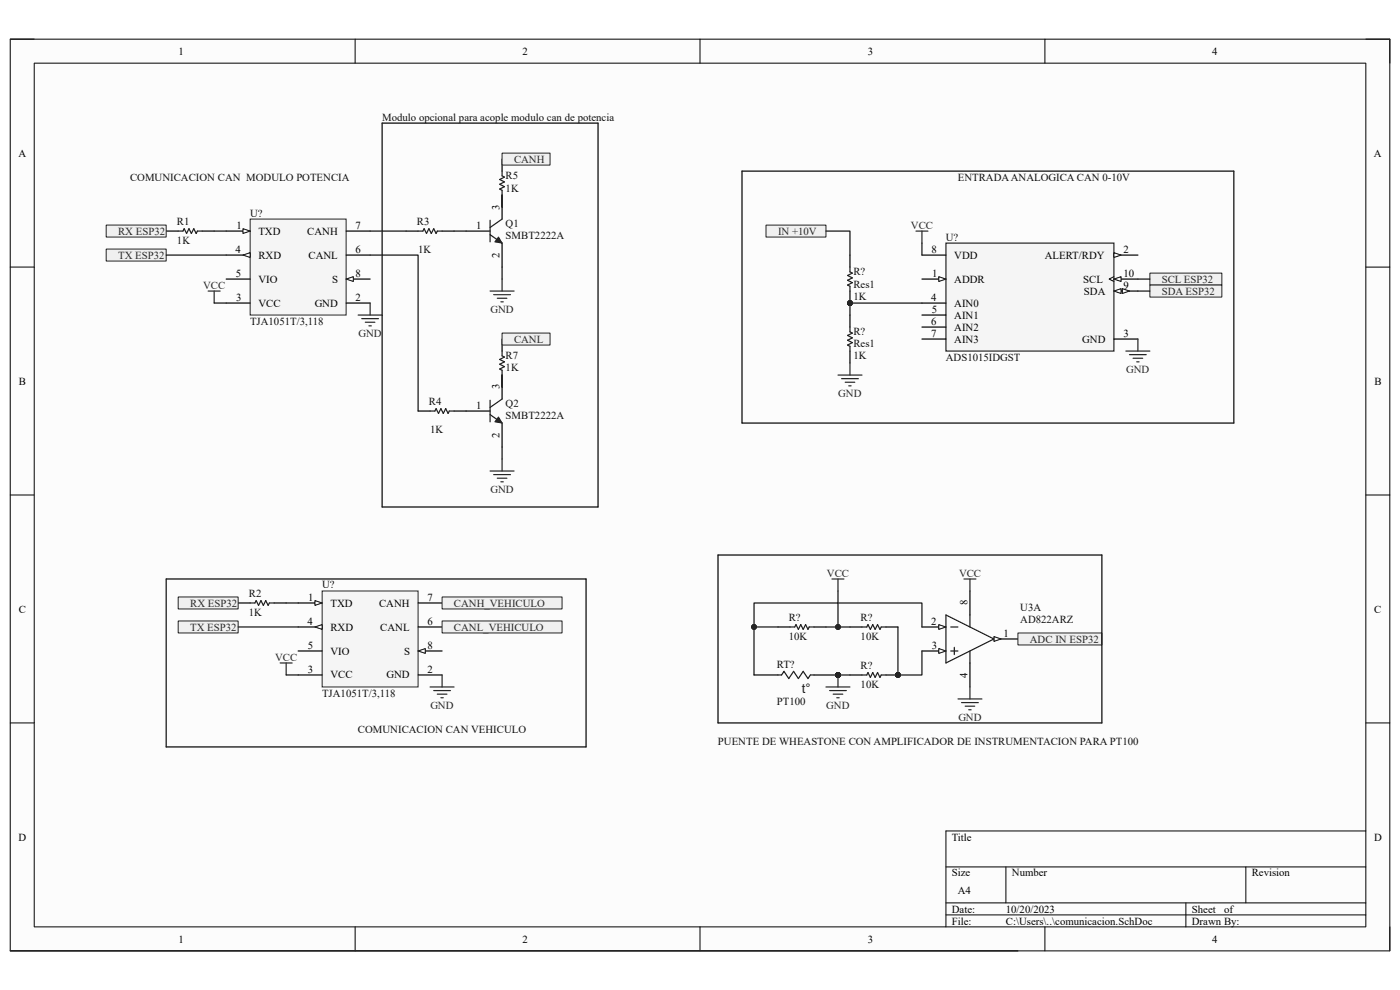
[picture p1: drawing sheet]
<svg xmlns="http://www.w3.org/2000/svg" width="297mm" height="210mm" viewBox="0 0 297 210" stroke-linecap="round" stroke-linejoin="round" font-family="sans-serif">
<path d="M2.2 8.3h292.7v193.4h-292.7z" fill-rule="evenodd" fill="#fcfcfc"/>
<path d="M2.2 8.3h292.7v193.4h-292.7z" fill="none" stroke="#000" stroke-width=".21"/>
<path d="M7.3 13.4h282.5v183.2h-282.5z" fill-rule="evenodd" fill="#fcfcfc"/>
<g fill="none" stroke="#000" stroke-width=".21">
<path d="M2.2 8.3h5.1M7.3 13.4h282.5v183.2h-282.5zM75.3 8.3v5.1M148.5 8.3v5.1M221.7 8.3v5.1M289.8 8.3h5.1v5.1M2.2 56.7h5.1M289.8 56.7h5.1M2.2 105h5.1M289.8 105h5.1M2.2 153.4h5.1M289.8 153.4h5.1"/>
<path d="M289.8 176.3h-89.1v20.3M75.3 196.6v5.1M148.5 196.6v5.1M200.7 183.9h89.1M200.7 191.5h89.1M200.7 194.1h89.1M213.4 183.9v7.6M221.7 196.6v5.1M251.6 191.5v5.1M264.3 183.9v7.6M294.9 196.6v5.1"/>
</g>
<path d="M35.3 49h2.5M42.9 49h2.5M86.2 49h2.5M93.8 49h2.5M50.5 127.9h2.6M58.2 127.9h2.5" fill="none" stroke="#000" stroke-width=".25"/>
<path d="M37.8 49h1l.3-.5 .5 1 .5-1 .5 1 .5-1 .5 1 .3-.5h1M88.7 49h1l.3-.5 .5 1 .5-1 .5 1 .5-1 .5 1 .3-.5h1M53.1 127.9h1l.2-.5 .6 1 .5-1 .5 1 .5-1 .5 1 .2-.5h1.1" fill="none" stroke="#1c1c1c" stroke-width=".25"/>
<path d="M53.1 46.5h20.3v20.3h-20.3z" fill-rule="evenodd" fill="#f5f5f5"/>
<path d="M53.1 46.5h20.3v20.3h-20.3z" fill="none" stroke="#262626" stroke-width=".21"/>
<path d="M48 49h5.1" fill="none" stroke="#000" stroke-width=".25"/>
<path d="M51.5 48.5l1.6 .5-1.6 .5z" fill="#fbfbfb"/>
<path d="M51.5 48.5l1.6 .5-1.6 .5z" fill="none" stroke="#000" stroke-width=".21"/>
<path d="M48 54.1h5.1M48 64.3h5.1M73.4 64.3h5.1" fill="none" stroke="#000" stroke-width=".25"/>
<path d="M51.5 54.1l1.6-.5v1z" fill="#fbfbfb"/>
<path d="M51.5 54.1l1.6-.5v1z" fill="none" stroke="#000" stroke-width=".21"/>
<path d="M48 59.2h5.1M73.4 59.2h5.1M73.4 54.1h5.1M73.4 49h5.1" fill="none" stroke="#000" stroke-width=".25"/>
<path d="M73.4 59.2l1.6-.5v1z" fill="#fbfbfb"/>
<path d="M73.4 59.2l1.6-.5v1z" fill="none" stroke="#000" stroke-width=".21"/>
<path d="M68.3 125.4h20.4v20.3h-20.4z" fill-rule="evenodd" fill="#f5f5f5"/>
<path d="M68.3 125.4h20.4v20.3h-20.4z" fill="none" stroke="#262626" stroke-width=".21"/>
<path d="M63.3 127.9h5" fill="none" stroke="#000" stroke-width=".25"/>
<path d="M66.8 127.4l1.5 .5-1.5 .5z" fill="#fbfbfb"/>
<path d="M66.8 127.4l1.5 .5-1.5 .5z" fill="none" stroke="#000" stroke-width=".21"/>
<path d="M63.3 133h5M63.3 143.2h5M88.7 143.2h5.1" fill="none" stroke="#000" stroke-width=".25"/>
<path d="M66.8 133l1.5-.5v1z" fill="#fbfbfb"/>
<path d="M66.8 133l1.5-.5v1z" fill="none" stroke="#000" stroke-width=".21"/>
<path d="M63.3 138.1h5M88.7 138.1h5.1M88.7 133h5.1M88.7 127.9h5.1" fill="none" stroke="#000" stroke-width=".25"/>
<path d="M88.7 138.1l1.5-.5v1z" fill="#fbfbfb"/>
<path d="M88.7 138.1l1.5-.5v1z" fill="none" stroke="#000" stroke-width=".21"/>
<g fill="none" stroke="#262626" stroke-width=".25">
<path d="M44.2 61.7h2.5M45.4 61.7v2.6M76 66.8h5.1M76.7 67.6h3.6M77.5 68.4h2M78.3 69.1h.5M78.5 64.3v2.5M59.4 140.6h2.6M60.7 140.6v2.6M91.2 145.7h5.1M92 146.5h3.6M92.8 147.3h2"/>
<path d="M93.5 148h.5M93.8 143.2v2.5"/>
</g>
<path d="M22.5 47.7h12.8v2.6h-12.8z" fill-rule="evenodd" fill="#f0f0f0"/>
<path d="M22.5 47.7h12.8v2.6h-12.8z" fill="none" stroke="#262626" stroke-width=".21"/>
<path d="M22.5 52.8h12.8v2.6h-12.8z" fill-rule="evenodd" fill="#f0f0f0"/>
<path d="M22.5 52.8h12.8v2.6h-12.8z" fill="none" stroke="#262626" stroke-width=".21"/>
<path d="M37.8 126.6h12.7v2.6h-12.7z" fill-rule="evenodd" fill="#f0f0f0"/>
<path d="M37.8 126.6h12.7v2.6h-12.7z" fill="none" stroke="#262626" stroke-width=".21"/>
<path d="M37.8 131.7h12.7v2.6h-12.7z" fill-rule="evenodd" fill="#f0f0f0"/>
<path d="M37.8 131.7h12.7v2.6h-12.7z" fill="none" stroke="#262626" stroke-width=".21"/>
<path d="M98.9 49h5.1M106.5 41.4v5.1M106.5 51.6v5.1" fill="none" stroke="#000" stroke-width=".25"/>
<path d="M104 49.8l2.5 1.8M104 46.7v4.6M106.5 46.5l-2.5 1.8" fill="none" stroke="#1c1c1c" stroke-width=".25"/>
<path d="M105.8 50.3l.7 1.3-1.5-.3z" fill="#1c1c1c"/>
<path d="M105.8 50.3l.7 1.3-1.5-.3z" fill="none" stroke="#1c1c1c" stroke-width=".21"/>
<path d="M106.5 33.8v2.5M106.5 41.4v2.5M106.5 79.6v5.1M88.7 87.2h2.5M96.3 87.2h7.7M106.5 89.7v5.1" fill="none" stroke="#000" stroke-width=".25"/>
<path d="M106.5 36.3v1l.5 .3-1 .5 1 .5-1 .5 1 .5-1 .5 .5 .3v1M91.2 87.2h1.1l.2-.5 .5 1 .5-1 .5 1 .6-1 .5 1 .2-.5h1M104 88l2.5 1.7M104 84.9v4.6M106.5 84.7l-2.5 1.7" fill="none" stroke="#1c1c1c" stroke-width=".25"/>
<path d="M106.5 59.2v2.5M104 61.7h5.1M104.7 62.5h3.6M105.5 63.3h2M106.3 64h.5" fill="none" stroke="#262626" stroke-width=".25"/>
<path d="M105.8 88.5l.7 1.2-1.5-.2z" fill="#1c1c1c"/>
<path d="M105.8 88.5l.7 1.2-1.5-.2z" fill="none" stroke="#1c1c1c" stroke-width=".21"/>
<path d="M106.5 71.9v2.6M106.5 79.6v2.5" fill="none" stroke="#000" stroke-width=".25"/>
<path d="M106.5 74.5v1l.5 .2-1 .6 1 .5-1 .5 1 .5-1 .5 .5 .2v1.1" fill="none" stroke="#1c1c1c" stroke-width=".25"/>
<path d="M104 99.9h5.1M106.5 97.4v2.5M104.7 100.7h3.6M105.5 101.4h2M106.3 102.2h.5" fill="none" stroke="#262626" stroke-width=".25"/>
<path d="M106.5 70.7h10.2v2.5h-10.2z" fill-rule="evenodd" fill="#f0f0f0"/>
<path d="M106.5 70.7h10.2v2.5h-10.2z" fill="none" stroke="#262626" stroke-width=".21"/>
<path d="M106.5 32.5h10.2v2.5h-10.2z" fill-rule="evenodd" fill="#f0f0f0"/>
<path d="M106.5 32.5h10.2v2.5h-10.2z" fill="none" stroke="#262626" stroke-width=".21"/>
<path d="M81.1 26.1h45.8v81.5h-45.8z" fill="none" stroke="#000" stroke-width=".25"/>
<path d="M93.8 126.6h25.4v2.6h-25.4z" fill-rule="evenodd" fill="#f0f0f0"/>
<path d="M93.8 126.6h25.4v2.6h-25.4z" fill="none" stroke="#262626" stroke-width=".21"/>
<path d="M93.8 131.7h25.4v2.6h-25.4z" fill-rule="evenodd" fill="#f0f0f0"/>
<path d="M93.8 131.7h25.4v2.6h-25.4z" fill="none" stroke="#262626" stroke-width=".21"/>
<path d="M210.9 135.6h5.1" fill="none" stroke="#000" stroke-width=".25"/>
<path d="M210.9 135l1.5 .6-1.5 .5z" fill="#fbfbfb"/>
<path d="M210.9 135l1.5 .6-1.5 .5z" fill="none" stroke="#000" stroke-width=".21"/>
<path d="M195.6 133h5.1" fill="none" stroke="#000" stroke-width=".25"/>
<path d="M199.2 132.5l1.5 .5-1.5 .5z" fill="#fbfbfb"/>
<path d="M199.2 132.5l1.5 .5-1.5 .5z" fill="none" stroke="#000" stroke-width=".21"/>
<path d="M195.6 138.1h5.1" fill="none" stroke="#000" stroke-width=".25"/>
<path d="M199.2 137.6l1.5 .5-1.5 .5z" fill="#fbfbfb"/>
<path d="M199.2 137.6l1.5 .5-1.5 .5z" fill="none" stroke="#000" stroke-width=".21"/>
<path d="M167.6 133h1l.3-.5 .5 1 .5-1 .5 1 .5-1 .5 1 .3-.5h1M200.7 130.5l10.2 5.1-10.2 5zM201.7 133h1.5M201.7 138.1h1.5M202.5 137.3v1.6M205.8 130.5v2.5M205.8 138.1v2.5" fill="none" stroke="#1c1c1c" stroke-width=".25"/>
<path d="M165.1 133h2.5M172.7 133h2.5M205.8 125.4v5.1M205.8 140.6v5.1" fill="none" stroke="#000" stroke-width=".25"/>
<circle cx="190.5" cy="143.2" r=".51" fill="#0e0e0e"/>
<circle cx="190.5" cy="143.2" r=".51" fill="none" stroke="#0e0e0e" stroke-width=".21"/>
<path d="M188 143.2h2.5" fill="none" stroke="#000" stroke-width=".25"/>
<circle cx="190.5" cy="143.2" r=".51" fill="#0e0e0e"/>
<circle cx="190.5" cy="143.2" r=".51" fill="none" stroke="#0e0e0e" stroke-width=".21"/>
<path d="M180.3 133h2.6M188 133h2.5M180.3 143.2h2.6" fill="none" stroke="#000" stroke-width=".25"/>
<path d="M182.9 133h1l.2-.5 .5 1 .6-1 .5 1 .5-1 .5 1 .2-.5h1.1M182.9 143.2h1l.2-.5 .5 1 .6-1 .5 1 .5-1 .5 1 .2-.5h1.1" fill="none" stroke="#1c1c1c" stroke-width=".25"/>
<path d="M204.5 122.8h2.5M205.8 122.8v2.6M203.2 148.3h5.1M204 149h3.5M204.8 149.8h2M205.5 150.6h.5M205.8 145.7v2.6" fill="none" stroke="#262626" stroke-width=".25"/>
<path d="M200.7 51.6h35.6v22.9h-35.6z" fill-rule="evenodd" fill="#f5f5f5"/>
<path d="M200.7 51.6h35.6v22.9h-35.6z" fill="none" stroke="#262626" stroke-width=".25"/>
<path d="M195.6 54.1h5.1M195.6 59.2h5.1M195.6 64.3h5.1M195.6 66.8h5.1M195.6 69.4h5.1M195.6 71.9h5.1" fill="none" stroke="#000" stroke-width=".25"/>
<path d="M199.2 58.7l1.5 .5-1.5 .5z" fill="#fbfbfb"/>
<path d="M199.2 58.7l1.5 .5-1.5 .5z" fill="none" stroke="#000" stroke-width=".21"/>
<path d="M236.3 54.1h5.1" fill="none" stroke="#000" stroke-width=".25"/>
<path d="M236.3 53.6l1.5 .5-1.5 .5z" fill="#fbfbfb"/>
<path d="M236.3 53.6l1.5 .5-1.5 .5z" fill="none" stroke="#000" stroke-width=".21"/>
<path d="M236.3 59.2h5.1" fill="none" stroke="#000" stroke-width=".25"/>
<path d="M236.3 59.2l1.5-.5v1z" fill="#fbfbfb"/>
<path d="M236.3 59.2l1.5-.5v1zM236.3 58.7l-1 .5 1 .5" fill="none" stroke="#000" stroke-width=".21"/>
<path d="M236.3 61.7h5.1" fill="none" stroke="#000" stroke-width=".25"/>
<path d="M236.3 61.7l1.5-.5v1.1z" fill="#fbfbfb"/>
<path d="M236.3 61.7l1.5-.5v1.1z" fill="none" stroke="#000" stroke-width=".21"/>
<path d="M238.1 61.2l1.5 .5-1.5 .6z" fill="#fbfbfb"/>
<path d="M238.1 61.2l1.5 .5-1.5 .6z" fill="none" stroke="#000" stroke-width=".21"/>
<path d="M236.3 71.9h5.1" fill="none" stroke="#000" stroke-width=".25"/>
<path d="M194.3 49h2.6M195.6 49v2.6M238.9 74.5h5M239.6 75.2h3.6M240.4 76h2M241.2 76.8h.5M241.4 71.9v2.6" fill="none" stroke="#262626" stroke-width=".25"/>
<circle cx="180.3" cy="64.3" r=".51" fill="#0e0e0e"/>
<circle cx="180.3" cy="64.3" r=".51" fill="none" stroke="#0e0e0e" stroke-width=".21"/>
<path d="M180.3 54.1v2.6M180.3 61.7v2.6" fill="none" stroke="#000" stroke-width=".25"/>
<circle cx="180.3" cy="64.3" r=".51" fill="#0e0e0e"/>
<circle cx="180.3" cy="64.3" r=".51" fill="none" stroke="#0e0e0e" stroke-width=".21"/>
<path d="M180.3 56.7v1l.5 .2-1 .5 1 .5-1 .6 1 .5-1 .5 .5 .2v1M180.3 69.4v1l.5 .3-1 .5 1 .5-1 .5 1 .5-1 .5 .5 .3v1" fill="none" stroke="#1c1c1c" stroke-width=".25"/>
<path d="M180.3 66.8v2.6M180.3 74.5v2.5" fill="none" stroke="#000" stroke-width=".25"/>
<path d="M177.8 79.6h5.1M180.3 77v2.6M178.5 80.3h3.6M179.3 81.1h2M180.1 81.9h.5" fill="none" stroke="#262626" stroke-width=".25"/>
<path d="M162.5 47.8h12.7v2.5h-12.7z" fill-rule="evenodd" fill="#f0f0f0"/>
<path d="M162.5 47.8h12.7v2.5h-12.7z" fill="none" stroke="#262626" stroke-width=".21"/>
<path d="M243.9 57.9h15.3v2.6h-15.3z" fill-rule="evenodd" fill="#f0f0f0"/>
<path d="M243.9 57.9h15.3v2.6h-15.3z" fill="none" stroke="#262626" stroke-width=".21"/>
<path d="M243.9 60.5h15.3v2.5h-15.3z" fill-rule="evenodd" fill="#f0f0f0"/>
<path d="M243.9 60.5h15.3v2.5h-15.3z" fill="none" stroke="#262626" stroke-width=".21"/>
<path d="M157.4 36.3h104.4v53.4h-104.4zM35.3 122.8h89v35.7h-89z" fill="none" stroke="#000" stroke-width=".25"/>
<circle cx="177.8" cy="143.2" r=".51" fill="#0e0e0e"/>
<circle cx="177.8" cy="143.2" r=".51" fill="none" stroke="#0e0e0e" stroke-width=".21"/>
<path d="M172.7 143.2h5.1" fill="none" stroke="#000" stroke-width=".25"/>
<circle cx="177.8" cy="143.2" r=".51" fill="#0e0e0e"/>
<circle cx="177.8" cy="143.2" r=".51" fill="none" stroke="#0e0e0e" stroke-width=".21"/>
<path d="M160 143.2h5.1" fill="none" stroke="#000" stroke-width=".25"/>
<path d="M165.1 143.2h.7l.5-.8 1 1.5 1.1-1.5 1 1.5 1-1.5 1 1.5 .5-.7h.8" fill="none" stroke="#1c1c1c" stroke-width=".25"/>
<path d="M175.2 145.7h5.1M176 146.5h3.6M176.8 147.3h2M177.5 148h.5M177.8 143.2v2.5" fill="none" stroke="#262626" stroke-width=".25"/>
<circle cx="177.8" cy="143.2" r=".51" fill="#0e0e0e"/>
<circle cx="177.8" cy="143.2" r=".51" fill="none" stroke="#0e0e0e" stroke-width=".21"/>
<path d="M176.5 122.8h2.5M177.8 122.8v2.6" fill="none" stroke="#262626" stroke-width=".25"/>
<path d="M216 134.3h17.8v2.5h-17.8z" fill-rule="evenodd" fill="#f0f0f0"/>
<path d="M216 134.3h17.8v2.5h-17.8z" fill="none" stroke="#262626" stroke-width=".21"/>
<path d="M152.3 117.7h81.5v35.7h-81.5z" fill="none" stroke="#000" stroke-width=".25"/>
<g fill="none" stroke="#0e0e0e" stroke-width=".25">
<path d="M35.3 54.1h12.7M45.4 49h2.6M78.5 49h7.7M78.5 54.1h10.2v33.1M96.3 49h2.6M106.5 41.4v2.5M106.5 56.7v2.5M195.6 51.6v2.5M45.4 64.3h2.6M106.5 79.6v2.5M195.6 64.3h-15.3v2.5M106.5 94.8v2.6"/>
<path d="M50.5 133h12.8M60.7 127.9h2.6M60.7 143.2h2.6M2.2 201.7h213.8"/>
</g>
<circle cx="180.3" cy="64.3" r=".51" fill="#0e0e0e"/>
<circle cx="180.3" cy="64.3" r=".51" fill="none" stroke="#0e0e0e" stroke-width=".21"/>
<path d="M175.2 49h5.1v5.1M241.4 59.2h2.5M241.4 61.7h2.5M165.1 133h-5.1v10.2" fill="none" stroke="#0e0e0e" stroke-width=".25"/>
<circle cx="160" cy="133" r=".51" fill="#0e0e0e"/>
<circle cx="160" cy="133" r=".51" fill="none" stroke="#0e0e0e" stroke-width=".21"/>
<path d="M177.8 143.2h2.5" fill="none" stroke="#0e0e0e" stroke-width=".25"/>
<circle cx="177.8" cy="143.2" r=".51" fill="#0e0e0e"/>
<circle cx="177.8" cy="143.2" r=".51" fill="none" stroke="#0e0e0e" stroke-width=".21"/>
<path d="M160 133v-5.1h35.6v5.1" fill="none" stroke="#0e0e0e" stroke-width=".25"/>
<circle cx="160" cy="133" r=".51" fill="#0e0e0e"/>
<circle cx="160" cy="133" r=".51" fill="none" stroke="#0e0e0e" stroke-width=".21"/>
<path d="M190.5 133v10.2h5.1v-5.1" fill="none" stroke="#0e0e0e" stroke-width=".25"/>
<circle cx="190.5" cy="143.2" r=".51" fill="#0e0e0e"/>
<circle cx="190.5" cy="143.2" r=".51" fill="none" stroke="#0e0e0e" stroke-width=".21"/>
<path d="M177.8 125.4v7.6" fill="none" stroke="#0e0e0e" stroke-width=".25"/>
<circle cx="177.8" cy="133" r=".51" fill="#0e0e0e"/>
<circle cx="177.8" cy="133" r=".51" fill="none" stroke="#0e0e0e" stroke-width=".21"/>
<path d="M175.2 133h5.1" fill="none" stroke="#0e0e0e" stroke-width=".25"/>
<circle cx="177.8" cy="133" r=".51" fill="#0e0e0e"/>
<circle cx="177.8" cy="133" r=".51" fill="none" stroke="#0e0e0e" stroke-width=".21"/>
<text font-size="2.8" fill="#1c1c1c" x="170.1" y="146.9">t°</text>
<g font-size="2.3">
<text x="37.9" y="11.6">1</text>
<text x="110.9" y="11.6">2</text>
<text x="184.1" y="11.6">3</text>
<text x="257.2" y="11.6">4</text>
<text x="3.9" y="33.2">A</text>
<text x="291.5" y="33.2">A</text>
<text x="106" y="44.4" transform="rotate(-90 106 44.4)">3</text>
<text x="50" y="53.6">4</text>
<text x="50.2" y="48.5">1</text>
<text x="54.8" y="49.8">TXD</text>
<text x="65.2" y="49.8">CANH</text>
<text x="75.4" y="53.6">6</text>
<text x="75.4" y="48.5">7</text>
<text x="101" y="48.5">1</text>
<text x="197.6" y="53.6">8</text>
<text x="238.3" y="53.6">2</text>
<text x="50" y="58.7">5</text>
<text x="54.8" y="54.9">RXD</text>
<text x="54.8" y="59.9">VIO</text>
<text x="65.4" y="54.9">CANL</text>
<text x="70.5" y="59.9">S</text>
<text x="75.4" y="58.7">8</text>
<text x="106" y="54.7" transform="rotate(-90 106 54.7)">2</text>
<text x="197.8" y="58.7">1</text>
<text x="202.4" y="54.9">VDD</text>
<text x="202.4" y="59.9">ADDR</text>
<text x="221.7" y="54.9">ALERT/RDY</text>
<text x="229.8" y="59.9">SCL</text>
<text x="238.3" y="58.7">10</text>
<text x="50.1" y="63.8">3</text>
<text x="54.8" y="65.1">VCC</text>
<text x="66.8" y="65.1">GND</text>
<text x="75.4" y="63.8">2</text>
<text x="197.6" y="63.8">4</text>
<text x="202.4" y="65.1">AIN0</text>
<text x="230" y="62.5">SDA</text>
<text x="238.3" y="61.3">9</text>
<text x="197.6" y="68.9">6</text>
<text x="197.6" y="71.4">7</text>
<text x="197.7" y="66.3">5</text>
<text x="202.4" y="67.6">AIN1</text>
<text x="202.4" y="70.1">AIN2</text>
<text x="238.3" y="71.4">3</text>
<text x="202.4" y="72.7">AIN3</text>
<text x="229.6" y="72.7">GND</text>
<text x="4" y="81.6">B</text>
<text x="106" y="82.6" transform="rotate(-90 106 82.6)">3</text>
<text x="291.6" y="81.6">B</text>
<text x="101" y="86.7">1</text>
<text x="106" y="92.8" transform="rotate(-90 106 92.8)">2</text>
<text x="4" y="130">C</text>
<text x="65.4" y="127.4">1</text>
<text x="70.1" y="128.7">TXD</text>
<text x="80.4" y="128.7">CANH</text>
<text x="90.7" y="127.4">7</text>
<text x="205.3" y="128.4" transform="rotate(-90 205.3 128.4)">8</text>
<text x="291.5" y="130">C</text>
<text x="65.2" y="132.5">4</text>
<text x="65.3" y="137.6">5</text>
<text x="70.1" y="133.8">RXD</text>
<text x="80.7" y="133.8">CANL</text>
<text x="90.7" y="132.5">6</text>
<text x="90.7" y="137.6">8</text>
<text x="197.6" y="132.5">2</text>
<text x="197.7" y="137.6">3</text>
<text x="212.9" y="135">1</text>
<text x="65.3" y="142.7">3</text>
<text x="70.1" y="143.9">VCC</text>
<text x="70.1" y="138.9">VIO</text>
<text x="82" y="143.9">GND</text>
<text x="85.8" y="138.9">S</text>
<text x="90.7" y="142.7">2</text>
<text x="205.3" y="143.8" transform="rotate(-90 205.3 143.8)">4</text>
<text x="3.9" y="178.3">D</text>
<text x="201.9" y="178.3">Title</text>
<text x="291.5" y="178.3">D</text>
<text x="201.9" y="185.9">Size</text>
<text x="214.7" y="185.9">Number</text>
<text x="265.6" y="185.9">Revision</text>
<text x="203.2" y="189.7">A4</text>
<text x="201.9" y="193.6">Date:</text>
<text x="201.9" y="196.1">File:</text>
<text x="213.4" y="193.6">10/20/2023</text>
<text x="213.4" y="196.1">C:\Users\..\comunicacion.SchDoc</text>
<text x="252.9" y="196.1">Drawn By:</text>
<text x="252.9" y="193.6">Sheet</text>
<text x="259.7" y="193.6">of</text>
<text x="37.9" y="199.9">1</text>
<text x="110.9" y="199.9">2</text>
<text x="184.1" y="199.9">3</text>
<text x="257.2" y="199.9">4</text>
</g>
<g font-size="2.3" fill="#0e0e0e">
<text x="81.1" y="25.6">Modulo opcional para acople modulo can de potencia</text>
<text x="27.6" y="38.3">COMUNICACION CAN MODULO POTENCIA</text>
<text x="107.3" y="40.6">1K</text>
<text x="107.3" y="38.1">R5</text>
<text x="203.2" y="38.3">ENTRADA ANALOGICA CAN 0-10V</text>
<text x="37.5" y="47.8">R1</text>
<text x="53" y="46">U?</text>
<text x="88.4" y="47.8">R3</text>
<text x="37.5" y="51.8">1K</text>
<text x="88.7" y="53.6">1K</text>
<text x="107.3" y="48.3">Q1</text>
<text x="107.3" y="50.8">SMBT2222A</text>
<text x="200.7" y="51.1">U?</text>
<text x="181.1" y="58.4">R?</text>
<text x="181.1" y="63.5">1K</text>
<text x="181.1" y="61">Res1</text>
<text x="53" y="68.9">TJA1051T/3,118</text>
<text x="181.1" y="71.2">R?</text>
<text x="107.3" y="76.2">R7</text>
<text x="181.1" y="76.2">1K</text>
<text x="181.1" y="73.7">Res1</text>
<text x="200.7" y="76.5">ADS1015IDGST</text>
<text x="107.3" y="78.8">1K</text>
<text x="91" y="85.9">R4</text>
<text x="107.3" y="86.4">Q2</text>
<text x="107.3" y="89">SMBT2222A</text>
<text x="91.2" y="91.8">1K</text>
<text x="68.3" y="124.8">U?</text>
<text x="52.8" y="130.7">1K</text>
<text x="52.8" y="126.7">R2</text>
<text x="167.3" y="131.7">R?</text>
<text x="182.6" y="131.7">R?</text>
<text x="216.5" y="129.7">U3A</text>
<text x="167.3" y="135.8">10K</text>
<text x="182.6" y="135.8">10K</text>
<text x="216.5" y="132.2">AD822ARZ</text>
<text x="164.8" y="141.6">RT?</text>
<text x="182.6" y="141.9">R?</text>
<text x="68.3" y="147.8">TJA1051T/3,118</text>
<text x="164.8" y="149.6">PT100</text>
<text x="182.6" y="146">10K</text>
<text x="75.9" y="155.4">COMUNICACION CAN VEHICULO</text>
<text x="152.3" y="157.9">PUENTE DE WHEASTONE CON AMPLIFICADOR DE INSTRUMENTACION PARA PT100</text>
</g>
<g font-size="2.3" fill="#262626">
<text x="109.1" y="34.5">CANH</text>
<text x="25.1" y="49.8">RX ESP32</text>
<text x="165.1" y="49.8">IN +10V</text>
<text x="193.3" y="48.5">VCC</text>
<text x="25.1" y="54.9">TX ESP32</text>
<text x="246.5" y="59.9">SCL ESP32</text>
<text x="43.1" y="61.3">VCC</text>
<text x="246.5" y="62.5">SDA ESP32</text>
<text x="76.1" y="71.4">GND</text>
<text x="104.1" y="66.3">GND</text>
<text x="109.1" y="72.7">CANL</text>
<text x="238.9" y="79">GND</text>
<text x="177.8" y="84.2">GND</text>
<text x="104.1" y="104.5">GND</text>
<text x="175.4" y="122.3">VCC</text>
<text x="203.5" y="122.3">VCC</text>
<text x="40.3" y="128.7">RX ESP32</text>
<text x="96.3" y="128.7">CANH_VEHICULO</text>
<text x="40.3" y="133.8">TX ESP32</text>
<text x="96.3" y="133.8">CANL_VEHICULO</text>
<text x="218.5" y="136.3">ADC IN ESP32</text>
<text x="58.4" y="140.1">VCC</text>
<text x="91.3" y="150.3">GND</text>
<text x="175.3" y="150.3">GND</text>
<text x="203.3" y="152.9">GND</text>
</g>
</svg>
